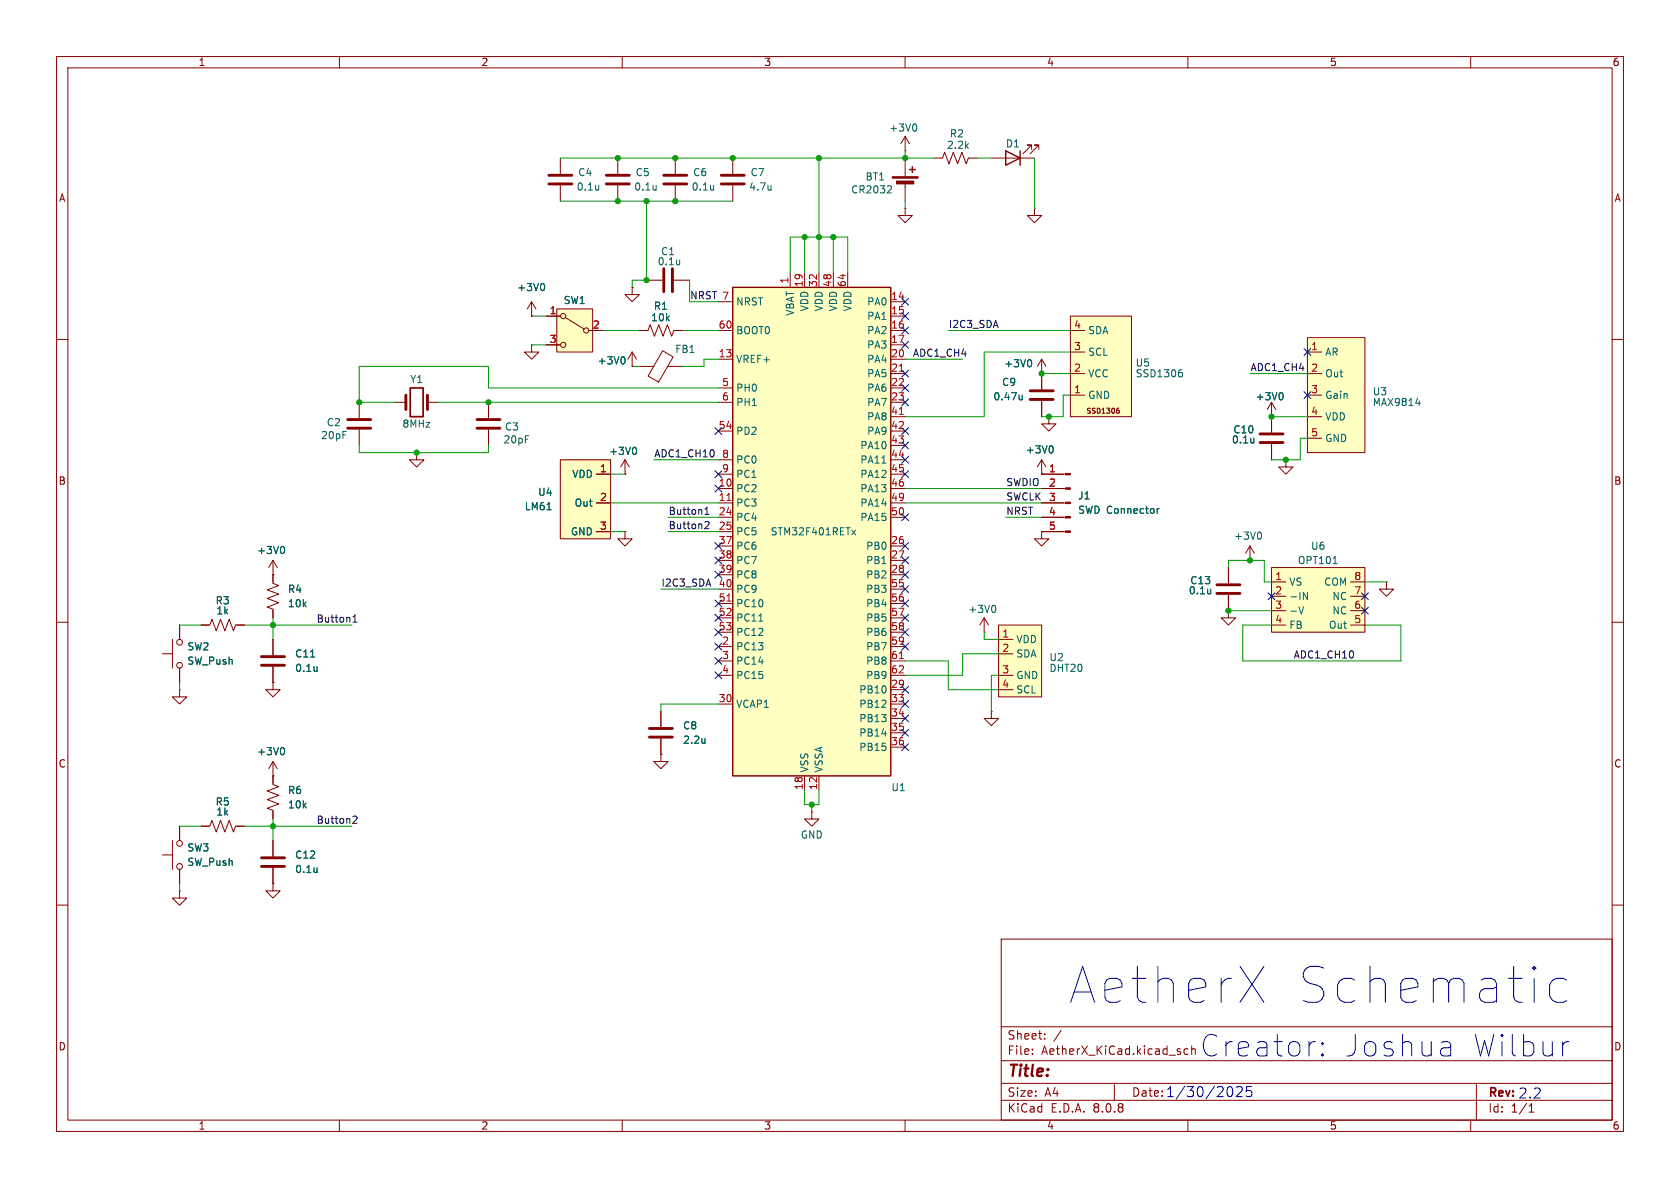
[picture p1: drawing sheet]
<svg xmlns="http://www.w3.org/2000/svg" width="297mm" height="210mm" viewBox="0 0 297 210" stroke-linecap="round" stroke-linejoin="round" font-family="sans-serif">
<g fill="none" stroke="#840000" stroke-width=".18">
<path d="M10 10h277v190h-277zM12 12h273v186h-273zM60 10v2M110 10v2M160 10v2M210 10v2M260 10v2M10 60h2M69.8 71.1h2M75.6 71.1h1.9M224.8 73.7h.1M224.8 71.1l-.8 1.3"/>
<path d="M224.8 71.1v2.6M224.8 71.1l.8 1.3M285 60h2M10 110h2M174 111.8h.1M174 109.2l-.8 1.3M174 109.2v2.6M174 109.2l.8 1.3M285 110h2M10 160h2M177 166h108v32h-108zM285 160h2"/>
<path d="M60 198v2M110 198v2M160 198v2M177 194.5h108M177 191.5h108M177 187.5h108M177 181.5h108M182.5 186.3v.1M182.5 185.5v.1M184.7 183.6v.1M184.7 182.8v.1M187.6 182.1l-1.3 2"/>
<path d="M197 191.5v3M210 198v2M210 185.5l-.4-.1-.3 .3v.4l.2 .2h.5M260 198v2M261 191.5v6.5M270.3 196.6h.9M270.3 195.5l.4-.4v1.5"/>
</g>
<path d="M72.5 68.6h2.3v5.1h-2.3z" fill="none" stroke="#840000" stroke-width=".3"/>
<path d="M71.8 69.9v2.5M75.6 69.9v2.5" fill="none" stroke="#840000" stroke-width=".51"/>
<path d="M226.5 69.4a.79 .79 0 0 1 0 1.3M175.7 107a.79 .79 0 0 1 0 1.3" fill="none" stroke="#006464" stroke-width=".18"/>
<path d="M176.5 110.5h7.6v12.7h-7.6z" fill="#ffffc2"/>
<g fill="none" stroke="#840000" stroke-width=".18">
<path d="M129.5 27.9v2.8M129.5 32.8v2.8M160 26.7h.1M160 24.1l-.7 1.3M160 24.1v2.6M160 24.1l.8 1.3M63.5 71.1v2.8M63.5 75.9v2.8M184.1 66h.1M184.1 63.5l-.7 1.3M184.1 63.5v5.3M184.1 70.9v2.8"/>
<path d="M184.1 63.5l.8 1.3M110.5 94v1.3h1.3l-1.3 1.2-1.3-1.2h1.3M110.5 94h.1M184.1 94v1.3h1.3l-1.3 1.2-1.2-1.2h1.2M184.1 94h.1M28.7 115.6h1.8M30.5 113v5.1M31.7 110.5v2.5M31.7 118.1v2.6M35.6 110.5h1.5l.4-1 .7 2 .8-2 .8 2 .7-2 .8 2 .4-1h1.5M176.5 110.5h7.6v12.7h-7.6zM176.5 113h2.6"/>
<path d="M176.5 115.6h2.6M176.5 119.4h2.6M176.5 121.9h2.6"/>
<circle cx="31.8" cy="113.5" r=".51"/>
<circle cx="31.8" cy="117.6" r=".51"/>
</g>
<path d="M127.5 32.5h4.1M127.5 31h4.1M61.5 75.7h4M61.5 74.2h4M182.1 70.6h4.1M182.1 69.1h4.1" fill="none" stroke="#840000" stroke-width=".51"/>
<path d="M136.3 32.8v.8M136.3 33.5h.1M161.8 21.9a.79 .79 0 0 1 0 1.3M180.7 69.8v.9M180.7 70.6l-.4 .1M182.1 63.6a.79 .79 0 0 1 0 1.2" fill="none" stroke="#006464" stroke-width=".18"/>
<path d="M99.1 81.3h8.8v14h-8.8z" fill="#ffffc2"/>
<g fill="none" stroke="#840000" stroke-width=".18">
<path d="M175.3 27.9h7.6M182.4 26.4v-.7h-.8h.8l-1.6 1.5M183.6 26.4v-.7h-.7h.7l-1.5 1.5M86.4 71.1v2.8M86.4 75.9v2.8M224.8 73.7v2.8M224.8 78.5v2.8M73.7 80v1.3h1.2l-1.2 1.3-1.3-1.3h1.3M73.7 80h.1M99.1 81.3h8.8v14h-8.8zM105.4 83.8h2.5M105.4 88.9h2.5"/>
<path d="M105.4 94h2.5M227.3 81.3v1.3h1.3l-1.3 1.2-1.2-1.2h1.2M227.3 81.3h.1M245.1 102.9v1.2h1.3l-1.3 1.3-1.3-1.3h1.3M245.1 102.9h.1M48.3 120.7v1.2h1.2l-1.2 1.3-1.3-1.3h1.3M48.3 120.7h.1M175.3 125.7v1.3h1.2l-1.2 1.3-1.3-1.3h1.3M175.3 125.7h.1"/>
</g>
<path d="M221.7 77.5v.8M221.7 78.2h-.1M96.7 90.1h.7" fill="none" stroke="#006464" stroke-width=".18"/>
<path d="M84.3 75.7h4.1M84.3 74.2h4.1M222.8 78.2h4M222.8 76.7h4" fill="none" stroke="#840000" stroke-width=".51"/>
<path d="M177.8 26.7l2.5 1.2-2.5 1.3zM180.3 26.7v2.5" fill="none" stroke="#840000" stroke-width=".25"/>
<path d="M224.8 100.3h16.5v11.5h-16.5z" fill="#ffffc2"/>
<g fill="none" stroke="#840000" stroke-width=".18">
<path d="M160 36.8v1.3h1.3l-1.3 1.3-1.3-1.3h1.3M160 36.8h.1M160 27.9v3.3M160 32.3v3.3M182.9 36.8v1.3h1.2l-1.2 1.3-1.3-1.3h1.3M182.9 36.8h.1M185.4 73.7v1.2h1.3l-1.3 1.3-1.3-1.3h1.3M185.4 73.7h.1M184.1 83.8h.1M184.1 81.3l-.7 1.3M184.1 81.3v2.5M184.1 81.3l.8 1.3"/>
<path d="M221 99.1h.1M221 96.5l-.8 1.3M221 96.5v2.6M221 96.5l.7 1.3M217.2 108v1.2h1.2l-1.2 1.3-1.3-1.3h1.3M217.2 108h.1M217.2 100.3v2.8M217.2 105.2v2.8M224.8 100.3h16.5v11.5h-16.5zM224.8 102.9h2.5M224.8 105.4h2.5M224.8 108h2.5"/>
<path d="M224.8 110.5h2.5M238.8 102.9h2.5M238.8 105.4h2.5M238.8 108h2.5M238.8 110.5h2.5M31.7 121.9v1.3h1.3l-1.3 1.3-1.2-1.3h1.2M31.7 121.9h.1"/>
</g>
<path d="M157.4 32.8l.2 .3v.3l-.8 .7h.8M185.9 78.8a.79 .79 0 0 1 0 1.3M222.7 94.1a.79 .79 0 0 1 0 1.2M235.7 99.6h.7M214 104.1v.9M214 104.9h.1M230.4 104.7l.7 1.3v-1.3M230.5 107.3l-.4 1.2" fill="none" stroke="#006464" stroke-width=".18"/>
<path d="M215.1 104.9h4.1M215.1 103.4h4.1" fill="none" stroke="#840000" stroke-width=".51"/>
<g fill="#840000" stroke="#840000" stroke-width=".18">
<path d="M157.7 31.2h4.6v.3h-4.6z"/>
<path d="M158.5 32h3v.5h-3z"/>
</g>
<path d="M160.8 30h1M161.3 29.5v1" fill="none" stroke="#840000" stroke-width=".25"/>
<path d="M231.1 59.7h10.2v20.3h-10.2z" fill="#ffffc2"/>
<g fill="none" stroke="#840000" stroke-width=".18">
<path d="M119.4 27.9v2.8M119.4 32.8v2.8M165.1 27.9h1.5l.4-1 .8 2.1 .7-2.1 .8 2.1 .8-2.1 .7 2.1 .4-1.1h1.5M231.1 59.7h10.2v20.3h-10.2zM94 61v1.2h1.2l-1.2 1.3-1.3-1.3h1.3M94 61h.1M111.8 64.8h.1M111.8 62.2l-.8 1.3M111.8 62.2v2.6M111.8 62.2l.7 1.3M231.1 62.2h2.6M231.1 66h2.6"/>
<path d="M231.1 69.9h2.6M231.1 73.7h2.6M231.1 77.5h2.6M48.3 113v2.8M48.3 117.9v2.8M31.7 157.5v1.3h1.3l-1.3 1.2-1.2-1.2h1.2M31.7 157.5h.1M35.6 146.1h1.5l.4-1.1 .7 2.1 .8-2.1 .8 2.1 .7-2.1 .8 2.1 .4-1h1.5M48.3 156.2v1.3h1.2l-1.2 1.3-1.3-1.3h1.3M48.3 156.2h.1M143.5 143.5v1.3h1.3l-1.3 1.3-1.3-1.3h1.3M143.5 143.5h.1"/>
</g>
<path d="M126.2 32.8v.8M126.2 33.5h-.1M110.2 63.1a.79 .79 0 0 1 0 1.2M250.3 71.3h.8M54.9 116.1h.7M56.1 117.8v.9M56.1 118.6h-.1" fill="none" stroke="#006464" stroke-width=".18"/>
<path d="M117.3 32.5h4.1M117.3 31h4.1M46.2 117.6h4.1M46.2 116.1h4.1" fill="none" stroke="#840000" stroke-width=".51"/>
<path d="M189.2 55.9h10.8v17.8h-10.8z" fill="#ffffc2"/>
<g fill="none" stroke="#840000" stroke-width=".18">
<path d="M94 55.9h.1M94 53.3l-.8 1.3M94 53.3v2.6M94 53.3l.7 1.3M189.2 55.9h10.8v17.8h-10.8zM189.2 58.4h2.6M189.2 69.9h2.6M189.2 66h2.6M189.2 62.2h2.6M197.5 72.5l.4 .2-.1 .3h-.3M197.6 72.2h.2M184.1 94h4.3"/>
<path d="M184.1 91.4h4.3M184.1 88.9h4.3M184.1 86.4h4.3M184.1 83.8h4.3"/>
</g>
<path d="M96 50.1a.79 .79 0 0 1 0 1.3M208.6 65.8h.2l.3 .3-.1 .4-.4 .1M208.7 65.3h.2M204.6 89.9v.8M204.9 89.9l-.3 .2" fill="none" stroke="#006464" stroke-width=".18"/>
<g fill="#840000" stroke="#840000" stroke-width=".18">
<path d="M188.4 93.9h.8v.2h-.8z"/>
<path d="M188.4 91.3h.8v.3h-.8z"/>
<path d="M188.4 88.8h.8v.2h-.8z"/>
<path d="M188.4 86.2h.8v.3h-.8z"/>
<path d="M188.4 83.7h.8v.2h-.8z"/>
</g>
<path d="M129.5 50.8h28v86.4h-28z" fill="#ffffc2"/>
<path d="M129.5 50.8h28v86.4h-28z" fill="none" stroke="#840000" stroke-width=".25"/>
<g fill="none" stroke="#840000" stroke-width=".18">
<path d="M99.1 27.9v2.8M99.1 32.8v2.8M109.2 27.9v2.8M109.2 32.8v2.8M111.8 50.8v1.3h1.2l-1.2 1.2-1.3-1.2h1.3M111.8 50.8h.1M113 58.4h1.6l.3-1 .8 2 .8-2 .7 2 .8-2 .7 2 .4-1h1.5M114.3 49.5h2.8M119.1 49.5h2.8M127 53.3h2.5M127 58.4h2.5M139.7 48.3v2.5"/>
<path d="M142.2 48.3v2.5M144.8 48.3v2.5M147.3 48.3v2.5M149.9 48.3v2.5M157.5 53.3h2.5M157.5 55.9h2.5M157.5 58.4h2.5M113 64.8h2.6M117.1 62l1.9 1.1-2.6 4.4-1.8-1zM118.1 64.8h2.5M127 63.5h2.5M127 68.6h2.5"/>
<path d="M127 71.1h2.5M127 76.2h2.5M157.5 63.5h2.5M157.5 61h2.5M157.5 66h2.5M157.5 68.6h2.5M157.5 71.1h2.5M157.5 73.7h2.5M157.5 76.2h2.5M157.5 78.7h2.5M110.5 83.8h.1M110.5 81.3l-.8 1.3"/>
<path d="M110.5 81.3v2.5M110.5 81.3l.8 1.3M127 86.4h2.5M127 88.9h2.5M127 91.4h2.5M127 94h2.5M127 96.5h2.5M127 99.1h2.5M127 81.3h2.5M127 83.8h2.5M157.5 86.4h2.5M157.5 88.9h2.5"/>
<path d="M157.5 91.4h2.5M157.5 96.5h2.5M157.5 99.1h2.5M157.5 81.3h2.5M157.5 83.8h2.5M48.3 101.6v1.5l1 .4-2.1 .8 2.1 .7-2.1 .8 2.1 .8-2.1 .7 1.1 .4v1.5M127 114.3h2.5M127 101.6h2.5M127 116.8h2.5M127 119.4h2.5M127 104.1h2.5M127 106.7h2.5"/>
<path d="M127 109.2h2.5M127 111.8h2.5M157.5 114.3h2.5M157.5 101.6h2.5M157.5 116.8h2.5M157.5 119.4h2.5M157.5 104.1h2.5M157.5 106.7h2.5M157.5 109.2h2.5M157.5 111.8h2.5M48.3 137.2v1.5l1 .4-2.1 .7 2.1 .8-2.1 .8 2.1 .7-2.1 .8 1.1 .4v1.5M116.8 133.4v1.2h1.3l-1.3 1.3-1.2-1.3h1.2"/>
<path d="M116.8 133.4h.1M127 124.5h2.5M142.2 137.2v2.5M144.8 137.2v2.5M157.5 121.9h2.5M157.5 124.5h2.5M157.5 127h2.5M157.5 129.5h2.5M157.5 132.1h2.5M28.7 151.1h1.8M30.5 148.6v5.1M31.7 146.1v2.5"/>
<path d="M31.7 153.7v2.5M48.3 148.6v2.8M48.3 153.4v2.8"/>
<circle cx="31.8" cy="153.2" r=".51"/>
<circle cx="31.8" cy="149.1" r=".51"/>
</g>
<path d="M159 65.6h.7M159 73.2h.7M128.5 88.5h.7M128.5 106.3h.7M159 116.4h.7" fill="none" stroke="#a90000" stroke-width=".18"/>
<g fill="none" stroke="#006464" stroke-width=".18">
<path d="M105.8 32.8v.8M105.8 33.5h.1M116 32.8v.8M116 33.5h-.1M120.1 46v.8M120.1 46.7h.1M112.2 79.1a.79 .79 0 0 1 0 1.2M150.6 93.7l.7 .9M151.3 93.7l-.7 .9M155.9 81.9h.7M134.1 109.8h.8M56.1 153.4v.8"/>
<path d="M56.1 154.1l-.1 .1"/>
</g>
<path d="M97 32.5h4.1M97 31h4.1M107.2 32.5h4.1M107.2 31h4.1M117.3 47.5v4.1M118.9 47.5v4.1M46.2 153.2h4.1M46.2 151.6h4.1" fill="none" stroke="#840000" stroke-width=".51"/>
<path d="M98.4 54.6h6.4v7.6h-6.4z" fill="#ffffc2"/>
<g fill="none" stroke="#840000" stroke-width=".18">
<path d="M94 55.9h.1M96.5 55.9h2.6M98.4 54.6h6.4v7.6h-6.4zM99.9 56.1l3.4 2.1M104.1 58.4h2.6M111.8 50.8h.1M113 58.4h1.3M119.4 58.4h1.2M96.5 61h2.6M111.8 64.8h.1M184.1 66h.1M184.1 66v2.8"/>
<path d="M184.1 70.9v2.8M185.4 73.7h.1M224.8 73.7h.1M224.8 73.7v2.8M224.8 78.5v2.8M48.3 99.1l-.8 1.2M48.3 99.1v3.8M48.3 99.1l.7 1.2M105.4 83.8h2.5M105.4 88.9h2.5M105.4 94h2.5M110.5 83.8h.1"/>
<path d="M184.1 83.8h.1M184.1 94h.1M184.1 83.8h3.9M184.1 88.9h3.9M184.1 94h3.9M184.1 86.4h3.9M184.1 91.4h3.9M227.3 81.3h.1M31.7 110.5v2.5M31.7 118.1v2.6M35.6 110.5h1.2M41.9 110.5h1.3"/>
<path d="M48.3 101.6h.1M48.3 108v1.2M48.3 113v2.8M48.3 117.9v2.8M217.2 108h.1M217.2 100.3v2.8M217.2 105.2v2.8M48.3 137.2h.1M48.3 120.7h.1M48.3 134.6v3.8M48.3 134.6l-.8 1.3M48.3 134.6l.7 1.3"/>
<path d="M116.8 133.4h.1M116.8 125.7v2.8M116.8 130.6v2.8M31.7 146.1v2.5M31.7 153.7v2.5M35.6 146.1h1.2M41.9 146.1h1.3M48.3 156.2h.1M48.3 143.5v1.3M48.3 148.6v2.8M48.3 153.4v2.8"/>
<circle cx="99.6" cy="55.9" r=".46"/>
<circle cx="103.6" cy="58.4" r=".46"/>
<circle cx="99.6" cy="61" r=".46"/>
</g>
<g fill="none" stroke="#006464" stroke-width=".18">
<path d="M96 50.1a.79 .79 0 0 1 0 1.3M110.2 63.1a.79 .79 0 0 1 0 1.2M112.2 79.1a.79 .79 0 0 1 0 1.2M180.7 69.8v.9M180.7 70.6l-.4 .1M182.1 63.6a.79 .79 0 0 1 0 1.2M185.9 78.8a.79 .79 0 0 1 0 1.3M221.7 77.5v.8M221.7 78.2h-.1M226.5 69.4a.79 .79 0 0 1 0 1.3M50 96.6a.79 .79 0 0 1 0 1.3M96.7 90.1h.7"/>
<path d="M204.6 89.9v.8M204.9 89.9l-.3 .2M54.9 116.1h.7M56.1 117.8v.9M56.1 118.6h-.1M214 104.1v.9M214 104.9h.1M50 132.2a.79 .79 0 0 1 0 1.2M124.6 130.5v.9M124.6 131.3h.1M56.1 153.4v.8M56.1 154.1l-.1 .1"/>
</g>
<path d="M114.8 130.3h4.1M114.8 128.8h4.1" fill="none" stroke="#840000" stroke-width=".51"/>
<path d="M124.6 90.9h.7M124.6 90l.4-.3v1.2M124.7 92.3l.4-.1 .2 .4-.7 .9h.7M62.4 110h.7M62.4 109.1l.4-.4v1.3M62.5 144.3h.4l.2 .3-.8 .9h.8" fill="none" stroke="#0f0f0f" stroke-width=".18"/>
<g fill="none" stroke="#0000c2" stroke-width=".18">
<path d="M277 173.2l-.6-.3h-1.2l-.7 .3-.6 1v1.8l.6 .9 .7 .3h1.2l.6-.3M217.8 192.2a1.5 1.5 0 0 1 0 1.5M218.6 192.2l.3-.1 .6 .1a.48 .48 0 0 1 0 .6l-1 1.1h1.1M221.2 192.1h-.8l-.1 .8 .3-.1h.5l.2 .3-.1 .6-.2 .2h-.4l-.3-.2M233.8 186.3l.2 .2-.2 .2M233.8 186.3l-.2 .2 .2 .2M233.8 184.3v.4M233.8 186.3v.4M233.8 184.3l.2 .2-.2 .2M233.8 184.3l-.2 .2 .2 .2M255.9 184.1l.4 .2 .2 .4v2M256.5 186.5l-.4 .2"/>
<path d="M256.5 185l-.4 .2M277.3 184.1l-.7 .2"/>
</g>
<g fill="none" stroke="#009600" stroke-width=".18">
<path d="M99.1 35.6h30.4M99.1 27.9h66M114.3 35.6v13.9h-2.5v1.3M144.8 27.9v20.4M160 26.7v1.2M160 35.6v1.2M172.7 27.9h2.6M182.9 27.9v8.9M94 55.9h2.5M106.7 58.4h6.3M120.6 58.4h6.4M121.9 49.5v3.8h5.1"/>
<path d="M139.7 48.3v-6.4h10.2v6.4M142.2 41.9v6.4M147.3 41.9v6.4M167.6 58.4h21.6M63.5 78.7v1.3h22.9v-1.3M77.5 71.1h49.5M94 61h2.5M111.8 64.8h1.2M127 63.5h-2.5v1.3h-3.9M127 68.6h-40.6v-3.8h-22.9v6.3h6.3M160 63.5h10.2M184.1 66h5.1"/>
<path d="M189.2 69.9h-1.2v3.8h-3.9M189.2 62.2h-15.2v11.5h-14M221 66h10.1M224.8 73.7h6.3M231.1 77.5h-1.2v3.8h-5.1M107.9 88.9h19.1M107.9 94h2.6M107.9 83.8h2.6M115.6 81.3h11.4M118.1 91.4h8.9M118.1 94h8.9M160 88.9h24.1"/>
<path d="M160 86.4h24.1M177.8 91.4h6.3M31.7 110.5h3.9M43.2 110.5h19M48.3 109.2v3.8M116.8 104.1h10.2M160 116.8h7.6v5.1h8.9M174 111.8v1.2h2.5M176.5 115.6h-6.3v3.8h-10.2M176.5 119.4h-1.2v6.3M217.2 100.3v-1.2h6.3v3.8h1.3M217.2 108h7.6"/>
<path d="M224.8 110.5h-5.1v6.3h27.9v-6.3h-6.3M241.3 102.9h3.8M31.7 120.7v1.2M127 124.5h-10.2v1.2M142.2 139.7v2.5h2.6v-2.5M31.7 146.1h3.9M31.7 156.2v1.3M43.2 146.1h19M48.3 144.8v3.8M143.5 142.2v1.3"/>
</g>
<g fill="none" stroke="#000084" stroke-width=".18">
<path d="M159.4 55.3l1.2 1.2M159.4 52.7l1.2 1.2M159.4 57.8l1.2 1.2M160.6 52.7l-1.2 1.2M160.6 55.3l-1.2 1.2M160.6 57.8l-1.2 1.2M126.4 75.6l1.2 1.2M127.6 75.6l-1.2 1.2M159.4 75.6l1.2 1.2M159.4 70.5l1.2 1.2M159.4 65.4l1.2 1.2M159.4 60.4l1.2 1.2"/>
<path d="M159.4 68l1.2 1.2M159.4 78.1l1.2 1.2M160.6 65.4l-1.2 1.2M160.6 78.1l-1.2 1.2M160.6 75.6l-1.2 1.2M160.6 70.5l-1.2 1.2M160.6 60.4l-1.2 1.2M160.6 68l-1.2 1.2M230.5 61.6l1.2 1.2M230.5 69.2l1.2 1.3M231.7 61.6l-1.2 1.2M231.7 69.2l-1.2 1.3"/>
<path d="M126.4 98.5l1.2 1.2M126.4 85.8l1.2 1.2M126.4 95.9l1.2 1.2M126.4 83.2l1.2 1.2M127.6 98.5l-1.2 1.2M127.6 85.8l-1.2 1.2M127.6 95.9l-1.2 1.2M127.6 83.2l-1.2 1.2M159.4 80.7l1.2 1.2M159.4 83.2l1.2 1.2M159.4 95.9l1.2 1.2M159.4 98.5l1.2 1.2"/>
<path d="M159.4 90.8l1.2 1.2M160.6 83.2l-1.2 1.2M160.6 80.7l-1.2 1.2M160.6 95.9l-1.2 1.2M160.6 98.5l-1.2 1.2M160.6 90.8l-1.2 1.2M126.4 101l1.2 1.2M126.4 118.8l1.2 1.2M126.4 106.1l1.2 1.2M126.4 116.2l1.2 1.2M126.4 111.2l1.2 1.2M126.4 113.7l1.2 1.2"/>
<path d="M126.4 108.6l1.2 1.2M127.6 101l-1.2 1.2M127.6 118.8l-1.2 1.2M127.6 106.1l-1.2 1.2M127.6 116.2l-1.2 1.2M127.6 111.2l-1.2 1.2M127.6 113.7l-1.2 1.2M127.6 108.6l-1.2 1.2M159.4 101l1.2 1.2M159.4 108.6l1.2 1.2M159.4 113.7l1.2 1.2M159.4 106.1l1.2 1.2"/>
<path d="M159.4 111.2l1.2 1.2M159.4 103.5l1.2 1.2M160.6 101l-1.2 1.2M160.6 108.6l-1.2 1.2M160.6 113.7l-1.2 1.2M160.6 106.1l-1.2 1.2M160.6 111.2l-1.2 1.2M160.6 103.5l-1.2 1.2M224.2 104.8l1.2 1.2M225.4 104.8l-1.2 1.2M240.7 107.3l1.2 1.3M240.7 104.8l1.2 1.2"/>
<path d="M241.9 107.3l-1.2 1.3M241.9 104.8l-1.2 1.2M159.4 126.4l1.2 1.2M159.4 121.3l1.2 1.2M159.4 123.9l1.2 1.2M159.4 131.5l1.2 1.2M159.4 128.9l1.2 1.2M160.6 126.4l-1.2 1.2M160.6 121.3l-1.2 1.2M160.6 123.9l-1.2 1.2M160.6 131.5l-1.2 1.2M160.6 128.9l-1.2 1.2"/>
</g>
<g fill="#009600" stroke="#009600" stroke-width=".18">
<circle cx="109.2" cy="35.6" r=".46"/>
<circle cx="109.2" cy="27.9" r=".46"/>
<circle cx="114.3" cy="35.6" r=".46"/>
<circle cx="119.4" cy="35.6" r=".46"/>
<circle cx="119.4" cy="27.9" r=".46"/>
<circle cx="114.3" cy="49.5" r=".46"/>
<circle cx="73.7" cy="80" r=".46"/>
<circle cx="86.4" cy="71.1" r=".46"/>
<circle cx="63.5" cy="71.1" r=".46"/>
<circle cx="129.5" cy="27.9" r=".46"/>
<circle cx="144.8" cy="27.9" r=".46"/>
<circle cx="144.8" cy="41.9" r=".46"/>
<circle cx="142.2" cy="41.9" r=".46"/>
<circle cx="147.3" cy="41.9" r=".46"/>
<circle cx="160" cy="27.9" r=".46"/>
<circle cx="221" cy="99.1" r=".46"/>
<circle cx="217.2" cy="108" r=".46"/>
<circle cx="48.3" cy="146.1" r=".46"/>
<circle cx="48.3" cy="110.5" r=".46"/>
<circle cx="224.8" cy="73.7" r=".46"/>
<circle cx="227.3" cy="81.3" r=".46"/>
<circle cx="185.4" cy="73.7" r=".46"/>
<circle cx="184.1" cy="66" r=".46"/>
<circle cx="143.5" cy="142.2" r=".46"/>
</g>
<g font-size="8.8" fill="#0000c2">
<text x="189.1" y="177.7">AetherX</text>
<text x="228.8" y="177.7">Schematic</text>
</g>
<g font-size="5.3" fill="#0000c2">
<text x="212.2" y="187">Creator:</text>
<text x="237.4" y="187">Joshua</text>
<text x="259.8" y="187">Wilbur</text>
</g>
<text font-size="2.8" fill="#840000" x="178" y="190.9">Title:</text>
<g font-size="2.5" fill="#0000c2">
<text x="206" y="194.2">1/30/2025</text>
<text x="268.3" y="194.4">2.2</text>
</g>
<g font-size="2.1" fill="#840000">
<text x="178" y="184">Sheet:</text>
<text x="178" y="186.7">File:</text>
<text x="184.1" y="186.7">AetherX_KiCad.kicad_sch</text>
<text x="178" y="196.9">KiCad</text>
<text x="178" y="194.1">Size:</text>
<text x="184.7" y="194.1">A4</text>
<text x="185.7" y="196.9">E.D.A.</text>
<text x="193.3" y="196.9">8.0.8</text>
<text x="200" y="194.1">Date:</text>
<text x="263" y="194.3">Rev:</text>
<text x="263" y="196.9">Id:</text>
<text x="267.1" y="196.9">1/1</text>
</g>
<g font-size="1.8" fill="#840000">
<text x="35" y="11.9">1</text>
<text x="85" y="11.9">2</text>
<text x="135" y="11.9">3</text>
<text x="185" y="11.9">4</text>
<text x="235" y="11.9">5</text>
<text x="285" y="11.9">6</text>
<text x="10.3" y="35.9">A</text>
<text x="285.3" y="35.9">A</text>
<text x="10.3" y="85.9">B</text>
<text x="285.3" y="85.9">B</text>
<text x="10.3" y="135.9">C</text>
<text x="285.3" y="135.9">C</text>
<text x="10.3" y="185.9">D</text>
<text x="285.3" y="185.9">D</text>
<text x="35" y="199.9">1</text>
<text x="85" y="199.9">2</text>
<text x="135" y="199.9">3</text>
<text x="185" y="199.9">4</text>
<text x="235" y="199.9">5</text>
<text x="285" y="199.9">6</text>
</g>
<g font-size="1.8" fill="#006464">
<text x="157.1" y="23.5">+3V0</text>
<text x="167.3" y="26.5">2.2k</text>
<text x="167.8" y="24.5">R2</text>
<text x="177.7" y="26.3">D1</text>
<text x="101.9" y="33.9">0.1u</text>
<text x="102.1" y="31.3">C4</text>
<text x="112" y="33.9">0.1u</text>
<text x="112.3" y="31.3">C5</text>
<text x="122.2" y="33.9">0.1u</text>
<text x="122.4" y="31.3">C6</text>
<text x="132.3" y="33.9">4.7u</text>
<text x="132.6" y="31.3">C7</text>
<text x="150.4" y="34.4">CR2032</text>
<text x="152.9" y="32.1">BT1</text>
<text x="116.2" y="47.1">0.1u</text>
<text x="116.8" y="45.3">C1</text>
<text x="91.3" y="51.7">+3V0</text>
<text x="99.6" y="53.9">SW1</text>
<text x="115" y="57">10k</text>
<text x="115.5" y="55">R1</text>
<text x="130" y="59.3">BOOT0</text>
<text x="130" y="54.2">NRST</text>
<text x="140.6" y="55.9" transform="rotate(-90 140.6 55.9)">VBAT</text>
<text x="143.1" y="55.1" transform="rotate(-90 143.1 55.1)">VDD</text>
<text x="145.6" y="55.1" transform="rotate(-90 145.6 55.1)">VDD</text>
<text x="148.2" y="55.1" transform="rotate(-90 148.2 55.1)">VDD</text>
<text x="150.7" y="55.1" transform="rotate(-90 150.7 55.1)">VDD</text>
<text x="153.2" y="54.2">PA0</text>
<text x="153.2" y="56.7">PA1</text>
<text x="153.2" y="59.3">PA2</text>
<text x="192.3" y="59.3">SDA</text>
<text x="105.6" y="64.6">+3V0</text>
<text x="119.3" y="62.6">FB1</text>
<text x="130" y="64.4">VREF+</text>
<text x="153.2" y="61.8">PA3</text>
<text x="153.2" y="64.4">PA4</text>
<text x="177.4" y="65.1">+3V0</text>
<text x="192.3" y="63.1">SCL</text>
<text x="200.7" y="65">U5</text>
<text x="234.2" y="63.1">AR</text>
<text x="72.4" y="67.9">Y1</text>
<text x="130" y="69.4">PH0</text>
<text x="130" y="72">PH1</text>
<text x="153.2" y="66.9">PA5</text>
<text x="153.2" y="69.4">PA6</text>
<text x="153.2" y="72">PA7</text>
<text x="175.5" y="71">0.47u</text>
<text x="177" y="68.4">C9</text>
<text x="192.3" y="70.7">GND</text>
<text x="192.3" y="66.9">VCC</text>
<text x="200.7" y="66.9">SSD1306</text>
<text x="221.9" y="71">+3V0</text>
<text x="234.2" y="66.9">Out</text>
<text x="234.2" y="70.7">Gain</text>
<text x="242.6" y="72">MAX9814</text>
<text x="242.6" y="70.1">U3</text>
<text x="56.7" y="77.8">20pF</text>
<text x="57.7" y="75.5">C2</text>
<text x="71" y="75.8">8MHz</text>
<text x="89.2" y="76.3">C3</text>
<text x="130" y="77.1">PD2</text>
<text x="153.2" y="74.5">PA8</text>
<text x="153.2" y="77.1">PA9</text>
<text x="217.9" y="76.8">C10</text>
<text x="234.2" y="74.5">VDD</text>
<text x="88.9" y="78.6">20pF</text>
<text x="107.6" y="80.6">+3V0</text>
<text x="130" y="82.1">PC0</text>
<text x="152" y="79.6">PA10</text>
<text x="152" y="82.1">PA11</text>
<text x="181.3" y="80.4">+3V0</text>
<text x="217.7" y="78.6">0.1u</text>
<text x="234.2" y="78.3">GND</text>
<text x="95" y="87.9">U4</text>
<text x="101.1" y="84.7">VDD</text>
<text x="101.5" y="89.8">Out</text>
<text x="130" y="87.2">PC2</text>
<text x="130" y="89.8">PC3</text>
<text x="130" y="84.7">PC1</text>
<text x="152" y="84.7">PA12</text>
<text x="152" y="87.2">PA13</text>
<text x="152" y="89.8">PA14</text>
<text x="190.5" y="88.5">J1</text>
<text x="92.7" y="90.4">LM61</text>
<text x="100.8" y="94.8">GND</text>
<text x="130" y="92.3">PC4</text>
<text x="130" y="94.8">PC5</text>
<text x="136.2" y="94.8">STM32F401RETx</text>
<text x="152" y="92.3">PA15</text>
<text x="190.5" y="91">SWD Connector</text>
<text x="218.1" y="95.6">+3V0</text>
<text x="45.4" y="98.1">+3V0</text>
<text x="130" y="97.4">PC6</text>
<text x="130" y="99.9">PC7</text>
<text x="153" y="97.4">PB0</text>
<text x="153" y="99.9">PB1</text>
<text x="229.3" y="99.9">OPT101</text>
<text x="231.7" y="97.4">U6</text>
<text x="38" y="107">R3</text>
<text x="50.8" y="105">R4</text>
<text x="50.8" y="107.5">10k</text>
<text x="130" y="102.5">PC8</text>
<text x="130" y="105">PC9</text>
<text x="130" y="107.5">PC10</text>
<text x="153" y="102.5">PB2</text>
<text x="153" y="105">PB3</text>
<text x="153" y="107.5">PB4</text>
<text x="210.1" y="105.3">0.1u</text>
<text x="210.3" y="103.5">C13</text>
<text x="227.8" y="103.7">VS</text>
<text x="227.8" y="106.3">-IN</text>
<text x="234" y="103.7">COM</text>
<text x="235.4" y="106.3">NC</text>
<text x="38.1" y="108.8">1k</text>
<text x="130" y="110.1">PC11</text>
<text x="130" y="112.6">PC12</text>
<text x="153" y="110.1">PB5</text>
<text x="153" y="112.6">PB6</text>
<text x="171.1" y="108.6">+3V0</text>
<text x="179.6" y="113.9">VDD</text>
<text x="227.8" y="108.8">-V</text>
<text x="227.8" y="111.4">FB</text>
<text x="234.8" y="111.4">Out</text>
<text x="235.4" y="108.8">NC</text>
<text x="33" y="115.2">SW2</text>
<text x="33" y="117.7">SW_Push</text>
<text x="52.1" y="116.4">C11</text>
<text x="52.1" y="119">0.1u</text>
<text x="130" y="115.2">PC13</text>
<text x="130" y="117.7">PC14</text>
<text x="153" y="115.2">PB7</text>
<text x="153" y="117.7">PB8</text>
<text x="179.6" y="116.4">SDA</text>
<text x="185.4" y="119">DHT20</text>
<text x="185.4" y="117.1">U2</text>
<text x="130" y="125.3">VCAP1</text>
<text x="130" y="120.2">PC15</text>
<text x="151.8" y="122.8">PB10</text>
<text x="151.8" y="125.3">PB12</text>
<text x="153" y="120.2">PB9</text>
<text x="179.6" y="120.2">GND</text>
<text x="179.6" y="122.8">SCL</text>
<text x="120.7" y="129.1">C8</text>
<text x="120.7" y="131.7">2.2u</text>
<text x="151.8" y="127.9">PB13</text>
<text x="151.8" y="130.4">PB14</text>
<text x="45.4" y="133.7">+3V0</text>
<text x="143.1" y="136.7" transform="rotate(-90 143.1 136.7)">VSS</text>
<text x="145.6" y="136.7" transform="rotate(-90 145.6 136.7)">VSSA</text>
<text x="151.8" y="132.9">PB15</text>
<text x="38" y="142.6">R5</text>
<text x="50.8" y="140.6">R6</text>
<text x="50.8" y="143.1">10k</text>
<text x="157.5" y="140.1">U1</text>
<text x="38.1" y="144.4">1k</text>
<text x="141.5" y="148.4">GND</text>
<text x="33" y="150.7">SW3</text>
<text x="33" y="153.3">SW_Push</text>
<text x="52.1" y="152">C12</text>
<text x="52.1" y="154.5">0.1u</text>
</g>
<g font-size="1.8" fill="#0f0f0f">
<text x="121.9" y="53">NRST 7</text>
<text x="167.6" y="58.1">I2C3_SDA</text>
<text x="161.3" y="63.2">ADC1_CH4</text>
<text x="221" y="65.7">ADC1_CH4</text>
<text x="115.6" y="80.9">ADC1_CH10</text>
<text x="177.8" y="86">SWDIO</text>
<text x="177.8" y="88.6">SWCLK</text>
<text x="118.1" y="93.6">Button2</text>
<text x="118.1" y="91.1">Button1</text>
<text x="177.8" y="91.1">NRST</text>
<text x="116.8" y="103.8">I2C3_SDA</text>
<text x="55.9" y="110.1">Button1</text>
<text x="228.6" y="116.5">ADC1_CH10</text>
<text x="55.9" y="145.7">Button2</text>
</g>
<g font-size="1.8" fill="#a90000">
<text x="139.4" y="50.2" transform="rotate(-90 139.4 50.2)">1</text>
<text x="142" y="50.8" transform="rotate(-90 142 50.8)">19</text>
<text x="144.5" y="50.8" transform="rotate(-90 144.5 50.8)">32</text>
<text x="147.1" y="50.8" transform="rotate(-90 147.1 50.8)">48</text>
<text x="149.6" y="50.8" transform="rotate(-90 149.6 50.8)">64</text>
<text x="157.4" y="53.1">14</text>
<text x="97.1" y="55.6">1</text>
<text x="104.7" y="58.2">2</text>
<text x="127" y="58.2">60</text>
<text x="157.4" y="55.6">15</text>
<text x="157.4" y="58.2">16</text>
<text x="189.8" y="58.2">4</text>
<text x="97.1" y="60.7">3</text>
<text x="127" y="63.2">13</text>
<text x="157.4" y="60.7">17</text>
<text x="157.4" y="63.2">20</text>
<text x="157.4" y="65.8">21</text>
<text x="189.8" y="65.8">2</text>
<text x="189.8" y="62">3</text>
<text x="231.7" y="62">1</text>
<text x="231.7" y="65.8">2</text>
<text x="127.6" y="68.3">5</text>
<text x="127.6" y="70.9">6</text>
<text x="157.4" y="68.3">22</text>
<text x="157.4" y="70.9">23</text>
<text x="189.8" y="69.6">1</text>
<text x="231.7" y="69.6">3</text>
<text x="127" y="75.9">54</text>
<text x="157.4" y="73.4">41</text>
<text x="157.4" y="75.9">42</text>
<text x="231.7" y="73.4">4</text>
<text x="231.7" y="77.2">5</text>
<text x="106" y="83.6">1</text>
<text x="127.6" y="81">8</text>
<text x="127.6" y="83.6">9</text>
<text x="157.4" y="78.5">43</text>
<text x="157.4" y="81">44</text>
<text x="157.4" y="83.6">45</text>
<text x="185.3" y="83.6">1</text>
<text x="106" y="88.6">2</text>
<text x="127" y="86.1">10</text>
<text x="127" y="88.6">11</text>
<text x="157.4" y="86.1">46</text>
<text x="157.4" y="88.6">49</text>
<text x="185.3" y="86.1">2</text>
<text x="185.3" y="88.6">3</text>
<text x="106" y="93.7">3</text>
<text x="127" y="91.2">24</text>
<text x="127" y="93.7">25</text>
<text x="157.4" y="91.2">50</text>
<text x="185.3" y="91.2">4</text>
<text x="185.3" y="93.7">5</text>
<text x="127" y="96.3">37</text>
<text x="127" y="98.8">38</text>
<text x="127" y="101.3">39</text>
<text x="157.4" y="96.3">26</text>
<text x="157.4" y="98.8">27</text>
<text x="157.4" y="101.3">28</text>
<text x="127" y="103.9">40</text>
<text x="127" y="106.4">51</text>
<text x="157.4" y="103.9">55</text>
<text x="157.4" y="106.4">56</text>
<text x="225.4" y="102.6">1</text>
<text x="225.4" y="105.2">2</text>
<text x="225.4" y="107.7">3</text>
<text x="239.3" y="107.7">6</text>
<text x="239.3" y="105.2">7</text>
<text x="239.3" y="102.6">8</text>
<text x="127" y="109">52</text>
<text x="127" y="111.5">53</text>
<text x="157.4" y="109">57</text>
<text x="157.4" y="111.5">58</text>
<text x="177.1" y="112.8">1</text>
<text x="225.4" y="110.2">4</text>
<text x="239.3" y="110.2">5</text>
<text x="127.6" y="114">2</text>
<text x="127.6" y="116.6">3</text>
<text x="127.6" y="119.1">4</text>
<text x="157.4" y="114">59</text>
<text x="157.4" y="116.6">61</text>
<text x="157.4" y="119.1">62</text>
<text x="177.1" y="115.3">2</text>
<text x="177.1" y="119.1">3</text>
<text x="127" y="124.2">30</text>
<text x="157.4" y="121.7">29</text>
<text x="157.4" y="124.2">33</text>
<text x="177.1" y="121.7">4</text>
<text x="157.4" y="126.7">34</text>
<text x="157.4" y="129.3">35</text>
<text x="157.4" y="131.8">36</text>
<text x="142" y="139.7" transform="rotate(-90 142 139.7)">18</text>
<text x="144.5" y="139.7" transform="rotate(-90 144.5 139.7)">12</text>
</g>
<text font-size="1.2" fill="#840000" x="191.9" y="73.3">SSD1306</text>
</svg>
